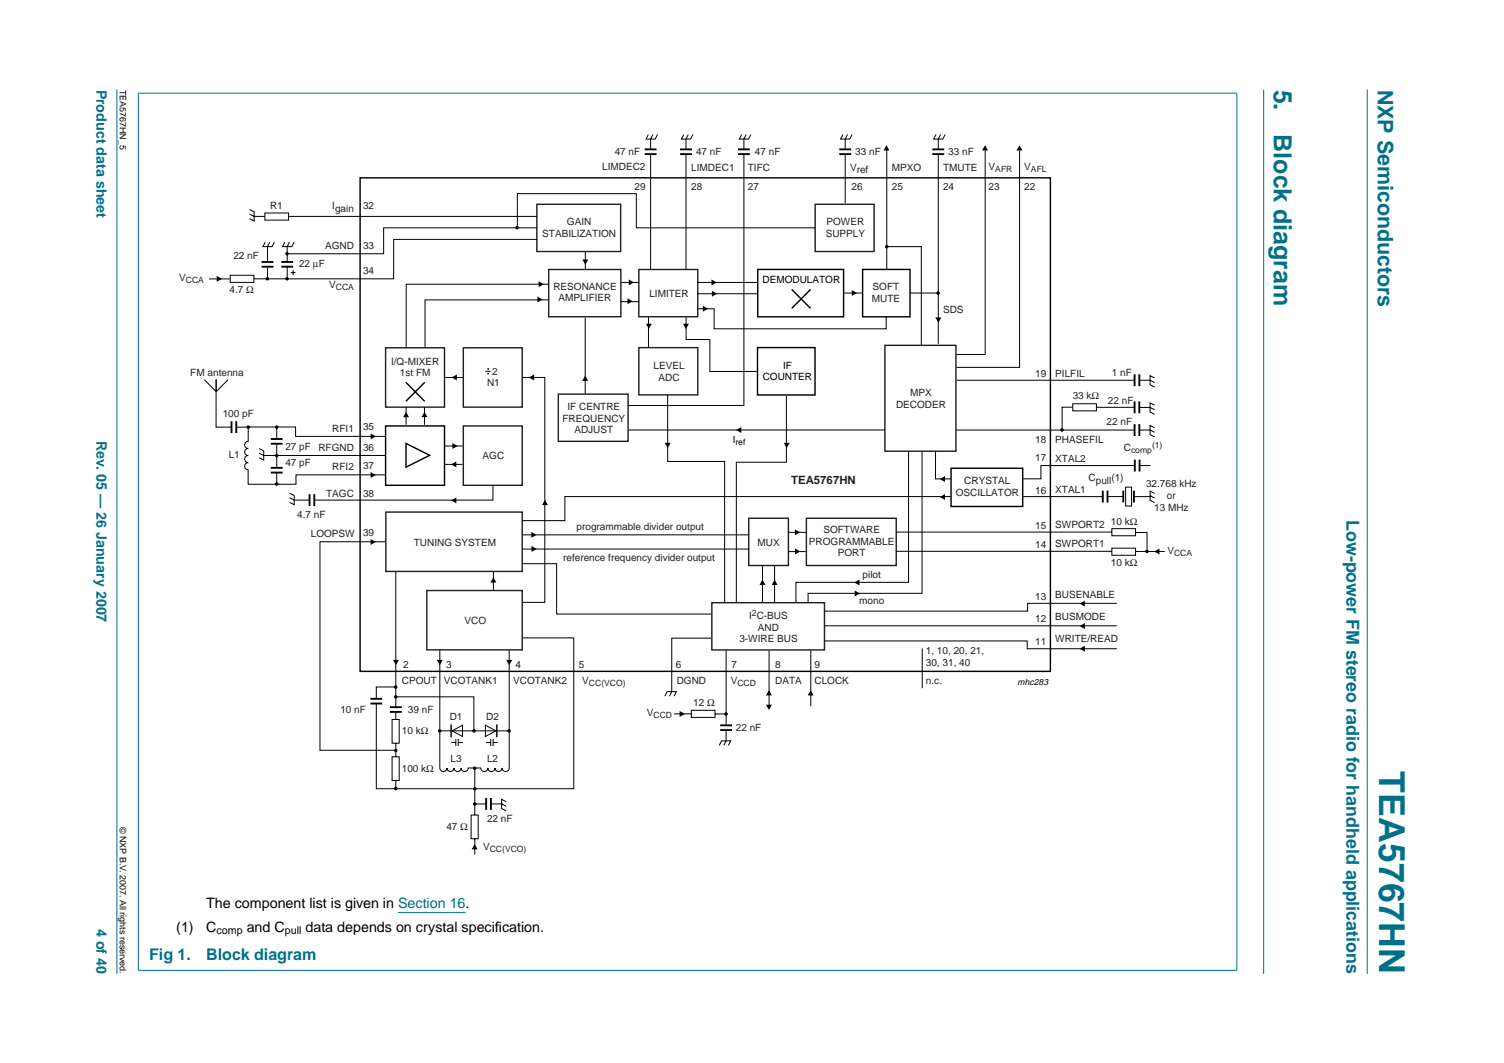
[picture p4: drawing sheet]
<svg xmlns="http://www.w3.org/2000/svg" width="297mm" height="210mm" viewBox="0 0 297 210" stroke-linecap="round" stroke-linejoin="round" font-family="sans-serif">
<g fill="#00708a" stroke="#00708a" stroke-width=".2">
<path d="M23.1 17.7v174.6z"/>
<path d="M270 17.7v174.6z"/>
<path d="M27.3 18.4v173.2z"/>
<path d="M244.3 18.4v173.2z"/>
<path d="M27.3 18.4h217z"/>
<path d="M27.3 191.6h217z"/>
</g>
<path d="M249.6 17.7v174.7" fill="none" stroke="#00708a" stroke-width=".2"/>
<path d="M78.6 180.2h13.3" fill="none" stroke="#00f" stroke-width=".2"/>
<g fill="#000">
<path d="M175.1 28.7l.6 1h-1.2zM194.5 28.7l.6 1h-1.1zM201.3 28.7l.6 1h-1.1zM42.8 54.5l1 .6-1 .6zM106.1 58.5l1.1 .6-1.1 .6zM106.4 55.5l1 .6-1 .6zM115 51.2h1.2l-.6 1.1zM123.9 58.9l1.1 .6-1.1 .6zM124.2 55.2l1 .6-1 .6zM140.5 55.2l1 .6-1 .6zM140.6 57.4l1 .6-1 .6zM168.2 57.3l1.1 .5-1.1 .6z"/>
<path d="M89.2 74.5l1-.6v1.2zM104.5 74.5l1-.6v1.2zM115.6 74.2l.6 1h-1.2zM127.6 63.9h1.1l-.5 1.1zM134.9 63.9h1.2l-.6 1.1zM138.8 60.4l1 .6-1 .6zM184.7 62.7h1.2l-.6 1zM73.2 85.6l1 .6-1 .6zM73.2 93.2l1 .6-1 .6zM80.2 81.4l.6 1h-1.2zM83.8 81.3l.6 1.1h-1.2zM89.4 87.5l1 .6-1 .6z"/>
<path d="M89.1 91.7l1-.6v1.2zM89.1 98.8l1-.6v1.2zM107.6 98.7l.6 1h-1.2zM131.3 87.4h1.2l-.6 1.1zM145.4 84.9l1-.6v1.2zM154.8 87.4h1.2l-.6 1.1zM185.6 94.6l1-.6v1.2zM185.6 98.1l1-.5v1.1zM73.2 106.4l1 .6-1 .6zM97.4 114l.6 1h-1.1zM105 105l1 .6-1 .6zM105 107.8l1 .6-1 .6z"/>
<path d="M150.6 114.5l.6 1h-1.2zM153 114.5l.6 1h-1.2zM157 104.5l1 .6-1 .6zM157 108.3l1 .6-1 .6zM168.8 116.6l1 .6-1 .6zM168.7 115l1-.6v1.2zM213.2 119.2l1.1-.6v1.2zM228 108.9l1-.6v1.2zM77.6 130.3h1.2l-.6 1zM86.3 130.3h1.1l-.5 1zM100 130.3h1.2l-.6 1zM151.9 136.3l.6 1h-1.2z"/>
<path d="M151.3 139.2h1.2l-.6 1zM160.1 136.3l.6 1h-1.2zM213.2 128.1l1.1-.6v1.2zM213.2 123.6l1.1-.6v1.2zM134.2 140.4l1.1 .6-1.1 .6zM93.7 166.7l.6 1h-1.1z"/>
<circle cx="52.8" cy="55" r=".35"/>
<circle cx="56.7" cy="55" r=".35"/>
<circle cx="56.7" cy="50.1" r=".35"/>
<circle cx="102.1" cy="44.9" r=".35"/>
<circle cx="175.1" cy="48.7" r=".35"/>
<circle cx="185.3" cy="57.9" r=".35"/>
<circle cx="96.4" cy="72.8" r=".18"/>
<circle cx="96.4" cy="73.8" r=".18"/>
<circle cx="49" cy="84.3" r=".35"/>
<circle cx="54.6" cy="95.6" r=".35"/>
<circle cx="54.6" cy="90" r=".35"/>
<circle cx="54.6" cy="84.3" r=".35"/>
<circle cx="209.7" cy="84.9" r=".35"/>
<circle cx="226.5" cy="108.9" r=".35"/>
<circle cx="78.1" cy="135.7" r=".35"/>
<circle cx="78.1" cy="137.6" r=".35"/>
<circle cx="78.2" cy="155.7" r=".35"/>
<circle cx="78.2" cy="148.2" r=".35"/>
<circle cx="86.8" cy="144.3" r=".35"/>
<circle cx="93.6" cy="144.3" r=".35"/>
<circle cx="93.7" cy="151.7" r=".35"/>
<circle cx="93.8" cy="155.7" r=".35"/>
<circle cx="93.8" cy="158.8" r=".35"/>
<circle cx="100.5" cy="144.3" r=".35"/>
<circle cx="143.4" cy="141" r=".35"/>
</g>
<g fill="none" stroke="#000" stroke-width=".2">
<path d="M128 26.6l-.4 .9h1.8l.5-.9M128.5 30.4v22.8M129 26.6l-.5 .9v2M135 26.6l-.4 .9h1.8l.4-.9M135.5 30.4v22.8M135.9 26.6l-.4 .9v2M146.5 26.6l-.5 .9h1.8l.5-.9M146.9 30.4v49.7h-23M147.4 26.6l-.5 .9v2M166.5 26.6l-.5 .9h1.8l.5-.9M166.9 30.4v9.7M167.4 26.6l-.5 .9v2"/>
<path d="M175.1 29.1v24.1M184.9 26.6l-.5 .9h1.8l.5-.9M185.3 30.4v37.5M185.8 26.6l-.5 .9v2M194.6 29.7v40.3h-5.7M201.4 29.7v42.8h-12.5M41.3 55.1h4.1M45.5 54.4h4.6v1.4h-4.6zM49.3 41.4l.9 .4v1.8l-.9-.4M49.3 42.3l.9 .4h2.1M52.3 42.1h4.7v1.4h-4.7zM52.4 47.8l-.5 .9h1.8l.5-.9"/>
<path d="M52.8 52.8v2.3M53.3 47.8l-.5 .9v3M56.3 47.8l-.5 .9h1.8l.5-.9M56.7 48.6v3.1M56.7 52.7v2.3M57 42.7h49M57.2 47.8l-.5 .9M57.4 53.8h1M57.9 53.4v.9M102.2 44.9v-6.7h23.5v6.8h35.3M106 47.3h-28.3v7.8h-27.6M106 45h-30.2v5.1h-19.1"/>
<path d="M108.3 59.2h-24.4v9.4M108.4 56.1h-28.2v12.5M115.6 49.7v3.5M122.6 59.6h3.5M122.7 55.8h3.5M137.8 58h11.7M137.8 55.8h11.7M166.6 57.9h3.7M175.1 48.7h6.9v19.4M179.7 57.9h5.6M40.4 75l2.3 2.3 2.3-2.3M42.7 74.9v9.4h3"/>
<path d="M42.7 74.9v2.4M87.9 74.5h3.7M95.9 73.3h1M103.2 74.5h4.4v44.4h-4.4M115.6 62.7v15.1M128.1 62.6v6.1M131.9 77.9v13.2h11.2v27.8M135.5 62.6v4.4h4.7v6.4h9.3M137.8 61h3.2v3.9h34v-2.5M155.3 78.2v13.1h-9.9v27.6M189 75.1h35.1M211.9 79.7h4.6v1.4h-4.6z"/>
<path d="M225 75.1h2.1l.9 .4M228 74.6l-.9-.4v1.8l.9 .4M46.7 84.3h2.3M49 84.3h9.4v1.9h17.8M49 92.7v2.9h9.5v-1.8h17.7M49 84.4v2.7a.7 .7 0 0 0-.7 .7 .7 .7 0 0 0 .7 .7 .7 .7 0 0 0-.7 .7 .7 .7 0 0 0 .7 .8 .7 .7 0 0 0-.7 .7 .7 .7 0 0 0 .7 .7 .7 .7 0 0 0-.7 .7 .7 .7 0 0 0 .7 .7M51.2 88.6l.9 .4v1.8l-.9-.4M51.2 89.5l.9 .4h24M54.7 84.3v2.4M54.7 87.6v2.4M54.7 90v2.4M54.7 93.3v2.4"/>
<path d="M57.2 97.4l.9 .5v1.8l-.9-.5M57.2 98.3l.9 .5h3M80.2 80.4v3.5M83.8 80.4v3.5M87.9 91.7h3.5M87.9 88.1h3.5M97.4 95.9v2.9h-35.3M124.2 84.9h50.6M179.4 89.1v25.9h-22.2v3.9M182.1 89.1v28.1h-22.5v1.8M184.8 89.1v5.5h3.1M187.8 98.1h-76.2v4.7h-8.5"/>
<path d="M188.8 84.9h35.3M202 98.1h15.8M211.8 80.4h-2v4.7M216.6 80.4h7.4M218.8 98.1h3M222.3 96.2h1.2v3.7h-1.2zM224 98.1h3.1M224.1 91.9h-18.5v2.7h-3.6M225 80.5h2.2M225 84.9h2.1l.9 .5M225.1 91.9h2.1M227.1 80.5l.9 .4"/>
<path d="M227.1 97.9l.9 .4M228 80l-.9-.4v1.8l.9 .4M228 84.5l-.9-.5v1.8l.9 .5M228 97.4l-.9-.4v1.8l.9 .4M76.1 107h-12.9v41.2h15M78.2 112.9v26.7M97.4 112.9v3.7M103.1 111.3h6.8v10h30.6M103.1 108.4h44.9M103.2 105.6h44.7M150.6 111.7v7.3M153 111.7v7.3"/>
<path d="M155.7 108.9h3.4M155.7 105.1h3.5M176.9 108.9h42.7M176.9 105.1h42.7M219.6 108.2h4.7v1.4h-4.7zM219.6 104.4h4.7v1.4h-4.7zM220.6 119.1h-17.7v1.6h-40M224.3 105.2h2.2v3.7M224.3 108.9h5.7M78.1 135.6h-3.8v2.4M78.1 137.6h15.5v6.7M86.9 128.3v23.3a.7 .7 0 0 0 .7 .7 .7 .7 0 0 0 .7-.7 .7 .7 0 0 0 .7 .7 .7 .7 0 0 0 .7-.7 .7 .7 0 0 0 .7 .7 .7 .7 0 0 0 .7-.7 .7 .7 0 0 0 .7 .7 .7 .7 0 0 0 .7-.7h2.5a.7 .7 0 0 0 .7 .7 .7 .7 0 0 0 .7-.7 .7 .7 0 0 0 .7 .7 .7 .7 0 0 0 .7-.7 .7 .7 0 0 0 .7 .7 .7 .7 0 0 0 .7-.7 .7 .7 0 0 0 .7 .7 .7 .7 0 0 0 .7-.7v-23.2"/>
<path d="M103.1 126h10.2v29.7h-39v-16.8M131.3 137.5l.5-.9h1.8l-.5 .9M140.5 126h-7.8v10.6l-.5 .9M143.4 128.4v14.8M151.9 128.4v11M160.1 128.4v11.1M162.9 126.6h40v1.5h17.7M162.9 123.6h57.7M182.1 128v7.9M77.4 142.1h1.4v4.7h-1.4zM77.4 149.4h1.4v4.7h-1.4zM78.2 140.6v1.5"/>
<path d="M78.2 146.7v2.8M78.2 154.1v1.6M86.9 144.3h6.7M89.1 146.6h.9M89.3 144.3l2.1-1.1v2.2zM90 145.9v1.4M90.5 146.6h.9M90.5 145.9v1.4M93.7 144.3h6.7M93.8 151.8v9.1M93.8 158.7h2.2M95.9 143.2l2 1.1-2 1.1z"/>
<path d="M96 146.6h.9M96.9 145.9v1.4M97 158.7h2.1l.9 .5M97.4 146.6h.9M97.4 145.9v1.4M100 158.3l-.9-.5v1.9l.9 .4M133.1 141h3.4M136.5 140.3h4.7v1.4h-4.7zM141.3 141h2M142.1 147.2l.4-.9h1.8l-.4 .9M143.4 144.2v2.1l-.4 .9M93 160.9h1.4v4.7h-1.4z"/>
<path d="M93.8 165.6v3.1"/>
</g>
<g fill="none" stroke="#000" stroke-width=".37">
<path d="M127.3 30.4h2.4M127.3 29.5h2.4M134.3 30.4h2.4M134.3 29.5h2.4M145.8 30.4h2.3M145.8 29.5h2.3M165.8 30.4h2.3M165.8 29.5h2.3M184.1 30.4h2.4M184.1 29.5h2.4M51.7 52.7h2.3M51.7 51.7h2.3"/>
<path d="M55.6 52.7h2.3M55.6 51.7h2.3M224.1 73.9v2.4M224.1 79.3v2.3M225 73.9v2.4M225 79.3v2.3M45.7 83.2v2.3M46.7 83.2v2.3M53.5 86.7h2.3M53.5 87.6h2.3M53.5 92.4h2.3M53.5 93.3h2.3"/>
<path d="M61.1 97.6v2.3M62.1 97.6v2.3M217.8 96.9v2.3M218.7 96.9v2.3M221.8 96.9v2.3M224 96.9v2.3M224.1 83.8v2.3M224.1 90.8v2.3M225 83.8v2.3M225.1 90.8v2.3M73.1 138h2.4M73.1 138.9h2.4"/>
<path d="M77 139.6h2.3M77 140.6h2.3M96 157.6v2.3M97 157.6v2.3M142.2 143.2h2.4M142.2 144.2h2.4"/>
</g>
<g fill="none" stroke="#231f20" stroke-width=".28">
<path d="M106 40.3h16.6v9.4h-16.6zM108.4 53.2h14.2v9.3h-14.2zM126.2 53.2h11.6v9.3h-11.6zM161 40.3h11.6v9.4h-11.6zM76.2 68.7h11.6v11.7h-11.6zM91.5 68.7h11.6v11.7h-11.6zM110.3 77.8h13.7v9.3h-13.7zM126.2 68.6h11.6v9.4h-11.6zM174.8 68.2h14v20.9h-14zM91.5 84.1h11.6v11.7h-11.6zM76.2 101.1h26.9v11.7h-26.9zM84.3 116.6h18.8v11.7h-18.8z"/>
<path d="M140.6 119h22.2v9.3h-22.2zM147.9 102.3h7.8v9.4h-7.8zM159.3 102.3h17.7v9.4h-17.7z"/>
</g>
<g fill="none" stroke="#000" stroke-width=".28">
<path d="M71.1 35.1h136.4v97.5h-136.4zM149.7 53.2h16.9v9.4h-16.9zM156.4 57.1l3.7 3.8M160.1 57.1l-3.7 3.8M170.4 53.2h9.3v9.4h-9.3zM80.2 75.5l3.7 3.7M83.9 75.5l-3.7 3.7M149.6 68.6h11.4v9.4h-11.4zM76.2 84.1h11.6v11.7h-11.6zM80.2 87.6l4.7 2.3-4.7 2.3zM187.8 92.5h14.2v7.5h-14.2zM89.1 143.2v2.2"/>
<path d="M98.1 143.2v2.2"/>
</g>
<text font-size="7.1" fill="#00708a" x="272.4" y="152.3" transform="rotate(90 272.4 152.3)">TEA5767HN</text>
<g font-size="4.9" fill="#00708a">
<text x="251.6" y="17.7" transform="rotate(90 251.6 17.7)">5.</text>
<text x="251.6" y="26.5" transform="rotate(90 251.6 26.5)">Block diagram</text>
</g>
<text font-size="4.2" fill="#00708a" x="272.2" y="17.7" transform="rotate(90 272.2 17.7)">NXP Semiconductors</text>
<text font-size="3.5" fill="#00708a" x="265.9" y="102.7" transform="rotate(90 265.9 102.7)">Low-power FM stereo radio for handheld applications</text>
<g font-size="3.2" fill="#00708a">
<text x="29.4" y="189.5">Fig 1.</text>
<text x="40.7" y="189.5">Block diagram</text>
</g>
<g font-size="2.8" fill="#00708a">
<text x="19.1" y="17.7" transform="rotate(90 19.1 17.7)">Product data sheet</text>
<text x="19.1" y="87.1" transform="rotate(90 19.1 87.1)">Rev. 05 — 26 January 2007</text>
<text x="19.1" y="183.4" transform="rotate(90 19.1 183.4)">4 of 40</text>
</g>
<g font-size="2.8">
<text x="40.7" y="179.4">The component list is given in Section 16.</text>
<text x="34.8" y="184">(1)</text>
<text x="40.7" y="184">C</text>
<text x="48.7" y="184">and C</text>
<text x="60.3" y="184">data depends on crystal specif</text>
<text x="97.8" y="184">ication.</text>
</g>
<text font-size="2.3" fill="#231f20" x="156.2" y="95.6">TEA5767HN</text>
<g font-size="2.1">
<text x="42.8" y="184.5">comp</text>
<text x="56.3" y="184.5">pull</text>
</g>
<g font-size="2" fill="#231f20">
<text x="118.9" y="33.6">LIMDEC2</text>
<text x="121.4" y="30.7">47 nF</text>
<text x="136.5" y="33.7">LIMDEC1</text>
<text x="137.5" y="30.7">47 nF</text>
<text x="147.7" y="33.7">TIFC</text>
<text x="149.1" y="30.7">47 nF</text>
<text x="167.9" y="33.7">V</text>
<text x="168.9" y="30.7">33 nF</text>
<text x="169.2" y="34.2">ref</text>
<text x="176.1" y="33.7">MPXO</text>
<text x="186.3" y="33.7">TMUTE</text>
<text x="187.3" y="30.7">33 nF</text>
<text x="195.3" y="33.6">V</text>
<text x="202.3" y="33.5">V</text>
<text x="53.3" y="41.3">R1</text>
<text x="65.6" y="41.4">I</text>
<text x="66.2" y="41.9">gain</text>
<text x="71.7" y="41.4">32</text>
<text x="125.3" y="37.5">29</text>
<text x="136.5" y="37.5">28</text>
<text x="147.7" y="37.5">27</text>
<text x="168.2" y="37.5">26</text>
<text x="176.1" y="37.5">25</text>
<text x="186.3" y="37.5">24</text>
<text x="195.3" y="37.5">23</text>
<text x="202.3" y="37.5">22</text>
<text x="107.1" y="46.8">STABILIZATION</text>
<text x="112" y="44.5">GAIN</text>
<text x="163.1" y="46.8">SUPPLY</text>
<text x="163.2" y="44.5">POWER</text>
<text x="46.1" y="51.2">22 nF</text>
<text x="59.1" y="52.7">22 µF</text>
<text x="64.2" y="49.2">AGND</text>
<text x="71.7" y="49.2">33</text>
<text x="35.4" y="55.4">V</text>
<text x="45.3" y="57.9">4.7 Ω</text>
<text x="65" y="56.9">V</text>
<text x="71.7" y="54.1">34</text>
<text x="109.3" y="57.2">RESONANCE</text>
<text x="110.3" y="59.5">AMPLIFIER</text>
<text x="128.2" y="58.6">LIMITER</text>
<text x="172.2" y="59.7">MUTE</text>
<text x="172.3" y="57.4">SOFT</text>
<text x="186.3" y="61.9">SDS</text>
<text x="77.2" y="72">I/Q-MIXER</text>
<text x="37.6" y="74.2">FM antenna</text>
<text x="79" y="74.3">1st FM</text>
<text x="96.2" y="76.3">N1</text>
<text x="97.2" y="74">2</text>
<text x="129.1" y="72.8">LEVEL</text>
<text x="130.1" y="75.1">ADC</text>
<text x="204.4" y="74.5">19</text>
<text x="208.4" y="74.4">PILFIL</text>
<text x="219.6" y="74.2">1 nF</text>
<text x="44" y="82.3">100 pF</text>
<text x="111.1" y="83.3">FREQUENCY</text>
<text x="112.1" y="80.9">IF CENTRE</text>
<text x="177" y="80.5">DECODER</text>
<text x="179.8" y="78.2">MPX</text>
<text x="211.9" y="78.8">33 kΩ</text>
<text x="218.5" y="83.9">22 nF</text>
<text x="218.8" y="79.7">22 nF</text>
<text x="56.4" y="88.9">27 pF</text>
<text x="62.9" y="89.1">RFGND</text>
<text x="65.6" y="85.3">RFI1</text>
<text x="71.7" y="89.1">36</text>
<text x="71.7" y="84.8">35</text>
<text x="113.4" y="85.6">ADJUST</text>
<text x="204.4" y="87.6">18</text>
<text x="208.4" y="87.6">PHASEFIL</text>
<text x="222" y="89.1">C</text>
<text x="45.2" y="90.4">L1</text>
<text x="56.4" y="92.1">47 pF</text>
<text x="65.6" y="92.9">RFI2</text>
<text x="71.7" y="92.6">37</text>
<text x="95.3" y="90.6">AGC</text>
<text x="190.5" y="95.6">CRYSTAL</text>
<text x="204.4" y="91.1">17</text>
<text x="208.4" y="91.2">XTAL2</text>
<text x="215" y="95">C</text>
<text x="216.4" y="95.5">pull</text>
<text x="219.5" y="95">(1)</text>
<text x="64.4" y="98.1">TAGC</text>
<text x="71.7" y="98.1">38</text>
<text x="188.7" y="98">OSCILLATOR</text>
<text x="204.4" y="97.5">16</text>
<text x="208.4" y="97.4">XTAL1</text>
<text x="226.3" y="96.2">32.768 kHz</text>
<text x="227.9" y="100.9">13 MHz</text>
<text x="230.5" y="98.5">or</text>
<text x="58.7" y="102.2">4.7 nF</text>
<text x="61.4" y="106.1">LOOPSW</text>
<text x="71.7" y="105.8">39</text>
<text x="81.7" y="107.7">TUNING SYSTEM</text>
<text x="113.9" y="104.7">programmable divider output</text>
<text x="149.6" y="107.7">MUX</text>
<text x="159.8" y="107.5">PROGRAMMABLE</text>
<text x="162.6" y="105.2">SOFTWARE</text>
<text x="204.4" y="104.4">15</text>
<text x="208.4" y="108">SWPORT1</text>
<text x="208.4" y="104.3">SWPORT2</text>
<text x="219.4" y="103.6">10 kΩ</text>
<text x="111.2" y="110.9">reference frequency divider output</text>
<text x="165.5" y="109.9">PORT</text>
<text x="204.4" y="108.3">14</text>
<text x="219.4" y="111.8">10 kΩ</text>
<text x="230.6" y="109.4">V</text>
<text x="169.7" y="119.2">mono</text>
<text x="170.4" y="114.1">pilot</text>
<text x="204.4" y="118.4">13</text>
<text x="208.4" y="118">BUSENABLE</text>
<text x="91.7" y="123.2">VCO</text>
<text x="148" y="122.2">I C-BUS</text>
<text x="149.7" y="124.5">AND</text>
<text x="204.4" y="122.8">12</text>
<text x="208.4" y="122.5">BUSMODE</text>
<text x="79.6" y="131.8">2</text>
<text x="88.1" y="131.8">3</text>
<text x="101.8" y="131.8">4</text>
<text x="114.3" y="131.8">5</text>
<text x="133.5" y="131.8">6</text>
<text x="144.5" y="131.8">7</text>
<text x="146" y="126.8">3-WIRE BUS</text>
<text x="153.1" y="131.8">8</text>
<text x="160.9" y="131.8">9</text>
<text x="182.9" y="129.2">1, 10, 20, 21,</text>
<text x="182.9" y="131.6">30, 31, 40</text>
<text x="204.4" y="127.4">11</text>
<text x="208.4" y="126.8">WRITE/READ</text>
<text x="79.4" y="135.1">CPOUT</text>
<text x="87.6" y="135.1">VCOTANK1</text>
<text x="101.3" y="135.1">VCOTANK2</text>
<text x="115" y="135.1">V</text>
<text x="133.6" y="135.1">DGND</text>
<text x="144.3" y="135.1">V</text>
<text x="153.1" y="135.1">DATA</text>
<text x="160.9" y="135.1">CLOCK</text>
<text x="182.9" y="135.1">n.c.</text>
<text x="67.2" y="140.9">10 nF</text>
<text x="80.6" y="140.9">39 nF</text>
<text x="88.8" y="142.2">D1</text>
<text x="96" y="142.2">D2</text>
<text x="127.8" y="141.5">V</text>
<text x="136.9" y="139.5">12 Ω</text>
<text x="79.4" y="145">10 kΩ</text>
<text x="145.3" y="144.3">22 nF</text>
<text x="79.4" y="152.4">100 kΩ</text>
<text x="89" y="150.5">L3</text>
<text x="96.2" y="150.5">L2</text>
<text x="88.2" y="164">47 Ω</text>
<text x="95.4" y="167.9">V</text>
<text x="96.2" y="162.3">22 nF</text>
</g>
<g font-size="2">
<text x="150.6" y="55.9">DEMODULATOR</text>
<text x="150.6" y="75.1">COUNTER</text>
<text x="154.6" y="72.8">IF</text>
<text x="144.7" y="87.5">I</text>
</g>
<g font-size="1.8">
<text x="23.7" y="17.7" transform="rotate(90 23.7 17.7)">TEA5767HN_5</text>
<text x="23.7" y="163.3" transform="rotate(90 23.7 163.3)">© NXP B.V. 2007. All rights reserved.</text>
</g>
<g font-size="1.7" fill="#231f20">
<text x="196.6" y="34">AFR</text>
<text x="203.6" y="33.9">AFL</text>
<text x="36.7" y="55.8">CCA</text>
<text x="66.3" y="57.3">CCA</text>
<text x="223.4" y="89.5">comp</text>
<text x="227.5" y="88.5">(1)</text>
<text x="231.9" y="109.8">CCA</text>
<text x="148.5" y="121.6">2</text>
<text x="116.3" y="135.5">CC(VCO)</text>
<text x="145.7" y="135.5">CCD</text>
<text x="129.1" y="141.8">CCD</text>
<text x="96.7" y="168.3">CC(VCO)</text>
</g>
<g font-size="1.7">
<text x="145.3" y="87.9">ref</text>
<text x="201" y="135.3">mhc283</text>
</g>
</svg>
